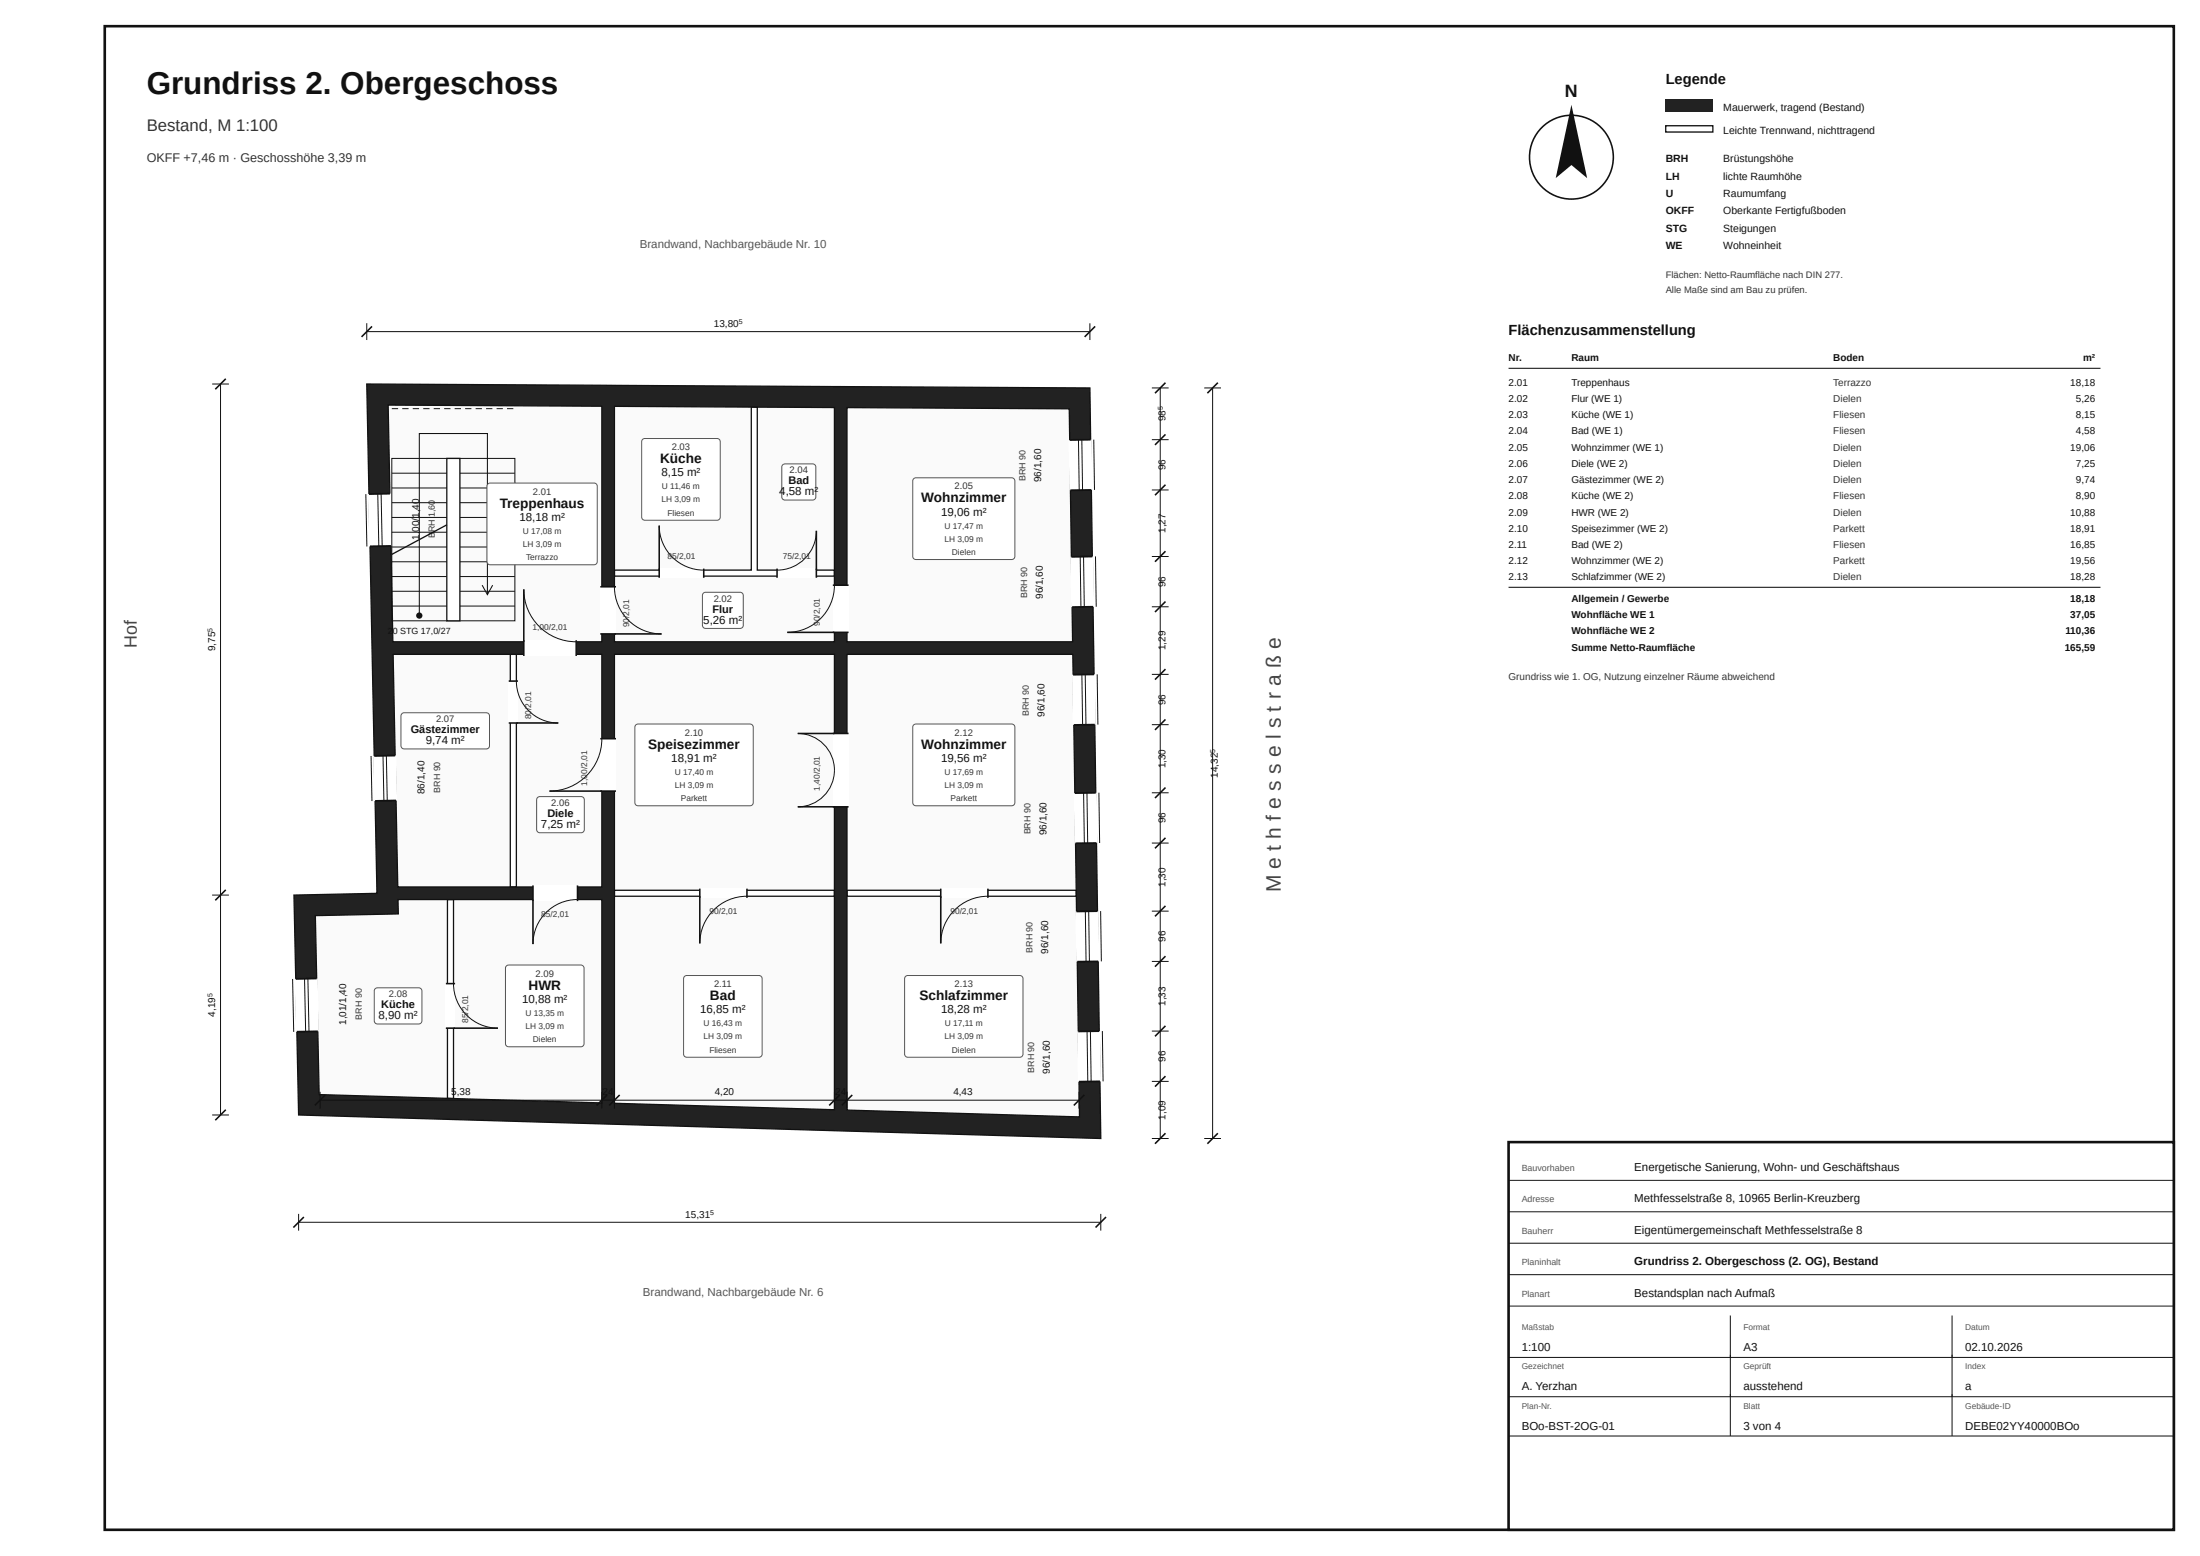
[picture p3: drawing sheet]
<svg xmlns="http://www.w3.org/2000/svg" width="420mm" height="297mm" viewBox="0 0 420 297" stroke-linecap="round" stroke-linejoin="round" font-family="sans-serif">
<g fill="#fbfaf7">
<path d="M74.1 77.3l40.8 .2v45h-39.9z"/>
<path d="M117.3 110h42v12.5h-42z"/>
<path d="M117.3 77.6l26.1 .1v31.1h-26.1z"/>
<path d="M144.6 77.7l14.7 .1v31h-14.7z"/>
<path d="M161.7 77.8l42.4 .2 .7 44.5h-43.1z"/>
<path d="M98.6 124.9h16.3v44.4h-16.3z"/>
<path d="M75 124.9h22.4v44.4h-21.5z"/>
<path d="M60.2 174.8l15.8-.4v-2.7h9.4v38l-24.5-.8z"/>
<path d="M86.6 171.7h28.3v38.8l-28.3-.8z"/>
<path d="M117.3 124.9h42v45h-42z"/>
<path d="M117.3 171.1h42v40.7l-42-1.2z"/>
<path d="M161.7 124.9h43.1l.7 45h-43.8z"/>
<path d="M161.7 171.1h43.8l.6 42.1-44.4-1.3z"/>
</g>
<path d="M85.4 171.7h1.2v38h-1.2zM117.3 169.9h42v1.2h-42zM161.7 169.9h43.8v1.2h-43.8zM97.4 124.9h1.2v44.4h-1.2zM143.4 77.7h1.2v31.1h14.7v1.2h-42v-1.2h26.1z" fill-rule="evenodd" fill="#fff" stroke="#111" stroke-width=".25"/>
<path d="M70 73.3l138.1 .8 2 143.2-153.1-4.5-.9-41.9 15.9-.4zM60.2 174.8l.7 34.1 54 1.6v-38.8h-38.9v2.7zM117.3 124.9v85.7l42 1.2v-86.9zM161.7 124.9v87l44.4 1.3-1.3-88.3zM161.7 77.8v44.7h43.1l-.7-44.5zM117.3 77.6v44.9h42v-44.7zM74.1 77.3l.9 45.2h39.9v-45zM75 124.9l.9 44.4h39v-44.4z" fill-rule="evenodd" fill="#222" stroke="#111" stroke-width=".25"/>
<path d="M205.7 196.9l4.4-.1 .1 9.6-4.4 .1z" fill="#fff"/>
<path d="M205.9 196.9l4-.1zM206 206.5l4-.1z" fill="#000" stroke="#111" stroke-width=".35"/>
<path d="M207.5 196.8l.2 9.6zM208.2 196.8l.1 9.6zM210.4 196.8l.2 9.6z" fill="#000" stroke="#111" stroke-width=".19"/>
<path d="M205.3 174l4.4-.1 .2 9.6-4.4 .1z" fill="#fff"/>
<path d="M205.5 174l4-.1zM205.7 183.6l4-.1z" fill="#000" stroke="#111" stroke-width=".35"/>
<path d="M207.2 173.9l.1 9.7zM207.8 173.9l.2 9.6zM210.1 173.9l.2 9.6z" fill="#000" stroke="#111" stroke-width=".19"/>
<path d="M205 151.4l4.4-.1 .1 9.6-4.4 .1z" fill="#fff"/>
<path d="M205.2 151.4l4-.1zM205.3 161l4-.1z" fill="#000" stroke="#111" stroke-width=".35"/>
<path d="M206.9 151.3l.1 9.6zM207.5 151.3l.1 9.6zM209.8 151.3l.1 9.6z" fill="#000" stroke="#111" stroke-width=".19"/>
<path d="M204.7 128.8l4.4-.1 .1 9.6-4.4 .1z" fill="#fff"/>
<path d="M204.9 128.8l4-.1zM205 138.4l4-.1z" fill="#000" stroke="#111" stroke-width=".35"/>
<path d="M206.5 128.8l.2 9.5zM207.2 128.7l.1 9.6zM209.5 128.7l.1 9.6z" fill="#000" stroke="#111" stroke-width=".19"/>
<path d="M204.3 106.3l4.4-.1 .2 9.6-4.4 .1z" fill="#fff"/>
<path d="M204.5 106.3l4-.1zM204.7 115.9l4-.1z" fill="#000" stroke="#111" stroke-width=".35"/>
<path d="M206.2 106.3l.2 9.6zM206.9 106.2l.1 9.7zM209.1 106.2l.2 9.6z" fill="#000" stroke="#111" stroke-width=".19"/>
<path d="M204 84l4.4-.1 .1 9.6-4.4 .1z" fill="#fff"/>
<path d="M204.2 84l4-.1zM204.4 93.6l3.9-.1z" fill="#000" stroke="#111" stroke-width=".35"/>
<path d="M205.9 84l.1 9.6zM206.5 84l.2 9.5zM208.8 83.9l.2 9.6z" fill="#000" stroke="#111" stroke-width=".19"/>
<path d="M70.2 94.3l4.4-.1 .2 10-4.4 .1z" fill="#fff"/>
<path d="M70.4 94.3l4-.1zM70.6 104.3l4-.1z" fill="#000" stroke="#111" stroke-width=".35"/>
<path d="M69.8 94.3l.2 10zM72.1 94.3l.2 10zM72.8 94.2l.2 10.1z" fill="#000" stroke="#111" stroke-width=".19"/>
<path d="M71.2 144.3l4.4-.1 .2 8.6-4.4 .1z" fill="#fff"/>
<path d="M71.4 144.3l4-.1zM71.6 152.9l4-.1z" fill="#000" stroke="#111" stroke-width=".35"/>
<path d="M70.8 144.3l.2 8.6zM73.1 144.3l.2 8.6zM73.8 144.2l.1 8.6z" fill="#000" stroke="#111" stroke-width=".19"/>
<path d="M56.3 186.8h4.4l.2 10.1-4.4 .1z" fill="#fff"/>
<path d="M56.5 186.8h4zM56.7 196.9h4z" fill="#000" stroke="#111" stroke-width=".35"/>
<path d="M55.9 186.9l.2 10.1zM58.1 186.8l.3 10.1zM58.8 186.8l.2 10.1z" fill="#000" stroke="#111" stroke-width=".19"/>
<path d="M114.6 112h3v9h-3z" fill="#fff"/>
<path d="M114.6 112h3M114.6 121h11.7" fill="none" stroke="#111" stroke-width=".3"/>
<path d="M117.3 112a9 9 0 0 0 9 9" fill="none" stroke="#111" stroke-width=".19"/>
<path d="M100 122.2h10v3h-10z" fill="#fff"/>
<path d="M100 112.5v12.7M110 122.2v3" fill="none" stroke="#111" stroke-width=".3"/>
<path d="M100 112.5a10 10 0 0 0 10 10" fill="none" stroke="#111" stroke-width=".19"/>
<path d="M125.8 108.5h8.6v1.8h-8.6z" fill="#fff"/>
<path d="M125.8 100.3v10M134.4 108.5v1.8" fill="none" stroke="#111" stroke-width=".3"/>
<path d="M125.8 100.3a8.5 8.5 0 0 0 8.6 8.5" fill="none" stroke="#111" stroke-width=".19"/>
<path d="M148.4 108.5h7.5v1.8h-7.5z" fill="#fff"/>
<path d="M148.4 108.5v1.8M155.9 101.3v9" fill="none" stroke="#111" stroke-width=".3"/>
<path d="M155.9 101.3a7.5 7.5 0 0 1-7.5 7.5" fill="none" stroke="#111" stroke-width=".19"/>
<path d="M159 140h3v14h-3z" fill="#fff"/>
<path d="M152.3 154h9.7M152.3 140h9.7" fill="none" stroke="#111" stroke-width=".3"/>
<path d="M152.3 140a7 7 0 0 1 7 7 7 7 0 0 1-7 7" fill="none" stroke="#111" stroke-width=".19"/>
<path d="M159 111.7h3v9h-3z" fill="#fff"/>
<path d="M159 111.7h3M150.3 120.7h11.7" fill="none" stroke="#111" stroke-width=".3"/>
<path d="M159.3 111.7a9 9 0 0 1-9 9" fill="none" stroke="#111" stroke-width=".19"/>
<path d="M97.1 130h1.8v8h-1.8z" fill="#fff"/>
<path d="M97.1 138h9.5M97.1 130h1.8" fill="none" stroke="#111" stroke-width=".3"/>
<path d="M98.6 130a8 8 0 0 0 8 8" fill="none" stroke="#111" stroke-width=".19"/>
<path d="M114.6 141h3v10h-3z" fill="#fff"/>
<path d="M104.9 151h12.7M114.6 141h3" fill="none" stroke="#111" stroke-width=".3"/>
<path d="M114.9 141a10 10 0 0 1-10 10" fill="none" stroke="#111" stroke-width=".19"/>
<path d="M101.8 169h8.5v3h-8.5z" fill="#fff"/>
<path d="M101.8 169v11.2M110.3 169v3" fill="none" stroke="#111" stroke-width=".3"/>
<path d="M110.3 171.7a8.5 8.5 0 0 0-8.5 8.5" fill="none" stroke="#111" stroke-width=".19"/>
<path d="M133.6 169.6h9v1.8h-9z" fill="#fff"/>
<path d="M133.6 169.6v10.5M142.6 169.6v1.8" fill="none" stroke="#111" stroke-width=".3"/>
<path d="M142.6 171.1a9 9 0 0 0-9 9" fill="none" stroke="#111" stroke-width=".19"/>
<path d="M179.6 169.6h9v1.8h-9z" fill="#fff"/>
<path d="M179.6 169.6v10.5M188.6 169.6v1.8" fill="none" stroke="#111" stroke-width=".3"/>
<path d="M188.6 171.1a9 9 0 0 0-9 9" fill="none" stroke="#111" stroke-width=".19"/>
<path d="M85.1 187.7h1.8v8.6h-1.8z" fill="#fff"/>
<path d="M85.1 196.3h10M85.1 187.7h1.8" fill="none" stroke="#111" stroke-width=".3"/>
<path d="M74.8 87.5h23.5v31h-23.5zM86.6 187.7a8.5 8.5 0 0 0 8.5 8.6" fill="none" stroke="#111" stroke-width=".19"/>
<path d="M85.3 87.5h2.5v31h-2.5z" fill="#fff" stroke="#111" stroke-width=".25"/>
<g fill="none" stroke="#111" stroke-width=".19">
<path d="M74.8 98.8h10.5M74.8 95.9h10.5M74.8 93.1h10.5M74.8 90.3h10.5M87.8 98.8h10.5M87.8 95.9h10.5M87.8 93.1h10.5M87.8 90.3h10.5M74.8 115.7h10.5M74.8 112.9h10.5M74.8 110.1h10.5M74.8 107.2h10.5"/>
<path d="M74.8 104.4h10.5M74.8 101.6h10.5M87.8 115.7h10.5M87.8 112.9h10.5M87.8 110.1h10.5M87.8 107.2h10.5M87.8 104.4h10.5M87.8 101.6h10.5"/>
</g>
<path d="M74.8 78h23.5" fill="none" stroke="#111" stroke-width=".19" stroke-dasharray="1.2 .8" stroke-linecap="butt"/>
<path d="M93.1 113.5v-30.8h-13v34.8" fill="none" stroke="#111" stroke-width=".2"/>
<circle cx="80" cy="117.5" r=".6" fill="#111"/>
<path d="M92.1 111.7l1 1.8 .9-1.8" fill="none" stroke="#111" stroke-width=".2"/>
<path d="M74.8 105.8l10.5-5.6z" fill="#000" stroke="#111" stroke-width=".25"/>
<g fill="#fff" stroke="#555" stroke-width=".19">
<path d="M93.1 92.4l.5-.2h19.8a.6 .6 0 0 1 .6 .6v14.4a.6 .6 0 0 1-.6 .6h-19.8a.6 .6 0 0 1-.6-.6v-14.4z"/>
<path d="M134.3 113.2l.4-.1h6.6a.6 .6 0 0 1 .6 .5v5.8a.6 .6 0 0 1-.6 .6h-6.6a.6 .6 0 0 1-.6-.6v-5.8z"/>
<path d="M122.7 83.9l.4-.2h13.8a.6 .6 0 0 1 .6 .6v14.4a.6 .6 0 0 1-.6 .6h-13.8a.6 .6 0 0 1-.6-.6v-14.4z"/>
<path d="M149.4 88.7l.5-.1h5.3a.6 .6 0 0 1 .5 .5v5.8a.6 .6 0 0 1-.5 .5h-5.3a.6 .6 0 0 1-.7-.5v-5.8z"/>
<path d="M174.4 91.4l.4-.2h18.4a.6 .6 0 0 1 .5 .6v14.4a.6 .6 0 0 1-.5 .6h-18.4a.6 .6 0 0 1-.5-.6v-14.4z"/>
<path d="M102.6 152.2l.4-.1h8a.6 .6 0 0 1 .5 .5v5.8a.6 .6 0 0 1-.5 .5h-8a.6 .6 0 0 1-.5-.5v-5.8z"/>
<path d="M76.7 136.2l.4-.2h15.7a.6 .6 0 0 1 .7 .7v5.7a.6 .6 0 0 1-.7 .5h-15.7a.6 .6 0 0 1-.6-.5v-5.7z"/>
<path d="M71.6 188.7l.4-.1h7.9a.6 .6 0 0 1 .7 .5v5.8a.6 .6 0 0 1-.7 .5h-7.9a.6 .6 0 0 1-.6-.5v-5.8z"/>
<path d="M96.7 184.4l.4-.2h13.8a.6 .6 0 0 1 .6 .6v14.4a.6 .6 0 0 1-.6 .6h-13.8a.6 .6 0 0 1-.6-.6v-14.4z"/>
<path d="M121.4 138.4l.4-.2h21.4a.6 .6 0 0 1 .6 .6v14.4a.6 .6 0 0 1-.6 .6h-21.4a.6 .6 0 0 1-.6-.6v-14.4z"/>
<path d="M130.7 186.4l.4-.2h13.8a.6 .6 0 0 1 .6 .6v14.4a.6 .6 0 0 1-.6 .6h-13.8a.6 .6 0 0 1-.6-.6v-14.4z"/>
<path d="M174.4 138.4l.4-.2h18.4a.6 .6 0 0 1 .5 .6v14.4a.6 .6 0 0 1-.5 .6h-18.4a.6 .6 0 0 1-.5-.6v-14.4z"/>
<path d="M172.9 186.4l.4-.2h21.4a.6 .6 0 0 1 .6 .6v14.4a.6 .6 0 0 1-.6 .6h-21.4a.6 .6 0 0 1-.6-.6v-14.4z"/>
</g>
<g fill="none" stroke="#111" stroke-width=".19">
<path d="M40.5 73.3h3.2M42.1 73.3v139.5M70 63.3h138.1M70 61.7v3.2M208.1 61.7v3.2M219.9 74.1h3.2M221.5 74.1v143.2M229.9 74.1h3.2M231.5 74.1v143.2M219.9 93.5h3.2M219.9 83.9h3.2M219.9 115.8h3.2"/>
<path d="M219.9 106.2h3.2M219.9 138.3h3.2M219.9 128.7h3.2M219.9 151.3h3.2M40.5 170.9h3.2M219.9 173.9h3.2M219.9 160.9h3.2M219.9 196.8h3.2M219.9 183.5h3.2M40.5 212.8h3.2M61.1 210h144.9M61.1 208.4v3.2"/>
<path d="M114.9 208.4v3.2M117.3 208.4v3.2M159.3 208.4v3.2M161.7 208.4v3.2M206 208.4v3.2M219.9 217.3h3.2M219.9 206.4h3.2M229.9 217.3h3.2M57 233.3h153.1M57 231.7v3.2M210.1 231.7v3.2"/>
</g>
<g fill="#000" stroke="#111" stroke-width=".3">
<path d="M43.1 72.3l-2 2zM71 62.3l-2 2zM207.1 64.3l2-2zM222.5 73l-2 2zM232.5 73l-2 2zM222.5 92.5l-2 2zM222.5 82.9l-2 2zM222.5 114.8l-2 2zM222.5 105.2l-2 2zM222.5 137.3l-2 2zM222.5 127.7l-2 2zM222.5 150.3l-2 2z"/>
<path d="M41.1 171.8l2-1.9zM222.5 172.9l-2 2zM222.5 159.9l-2 2zM222.5 195.8l-2 2zM222.5 182.5l-2 2zM43.1 211.8l-2 2zM62.1 209l-2 2zM115.9 209l-2 2zM116.3 211l2-2zM158.3 211l2-2zM162.7 209l-2 2zM205 211l2-2z"/>
<path d="M220.5 218.3l2-2zM222.5 205.4l-2 2zM230.5 218.3l2-2zM58 232.3l-2 2zM211.1 232.3l-1.9 2z"/>
</g>
<path d="M20 5h395v287h-395z" fill="none" stroke="#111" stroke-width=".5"/>
<circle cx="300" cy="30" r="8" fill="none" stroke="#111" stroke-width=".3"/>
<path d="M300 20l3 14-3-2.5-3 2.5z" fill="#111"/>
<path d="M318 19h9v2.4h-9z" fill="#222"/>
<path d="M318 24h9v1.2h-9z" fill="#fff" stroke="#111" stroke-width=".25"/>
<path d="M288 70.3h113M288 112.1h113" fill="none" stroke="#111" stroke-width=".2"/>
<path d="M288 218h127v74h-127z" fill="#fff" stroke="#111" stroke-width=".5"/>
<path d="M288 225.3h127M288 231.3h127M288 237.3h127M288 243.3h127M288 249.3h127M288 259.1h127M330.3 251.1v23M372.7 251.1v23M288 266.6h127M288 274.1h127" fill="none" stroke="#111" stroke-width=".19"/>
<text font-size="6" fill="#111" x="28" y="18">Grundriss 2. Obergeschoss</text>
<text font-size="4" fill="#444" x="244.5" y="170.3" transform="rotate(-90 244.5 170.3)">M e t h f e s s e l s t r a ß e</text>
<text font-size="3.4" fill="#111" x="298.8" y="18.5">N</text>
<text font-size="3.4" fill="#444" x="26.1" y="123.6" transform="rotate(-90 26.1 123.6)">Hof</text>
<text font-size="3.2" fill="#333" x="28" y="25">Bestand, M 1:100</text>
<g font-size="2.8" fill="#111">
<text x="318" y="16">Legende</text>
<text x="288" y="64">Flächenzusammenstellung</text>
</g>
<g font-size="2.6" fill="#111">
<text x="126" y="88.4">Küche</text>
<text x="175.9" y="95.9">Wohnzimmer</text>
<text x="95.4" y="96.9">Treppenhaus</text>
<text x="123.8" y="142.9">Speisezimmer</text>
<text x="175.9" y="142.9">Wohnzimmer</text>
<text x="100.9" y="188.9">HWR</text>
<text x="135.5" y="190.9">Bad</text>
<text x="175.5" y="190.9">Schlafzimmer</text>
</g>
<text font-size="2.4" fill="#333" x="28" y="31">OKFF +7,46 m · Geschosshöhe 3,39 m</text>
<g font-size="2.2" fill="#555">
<text x="122.1" y="47.3">Brandwand, Nachbargebäude Nr. 10</text>
<text x="122.8" y="247.3">Brandwand, Nachbargebäude Nr. 6</text>
</g>
<g font-size="2.2" fill="#111">
<text x="126.3" y="90.9">8,15 m²</text>
<text x="148.8" y="94.5">4,58 m²</text>
<text x="99.2" y="99.4">18,18 m²</text>
<text x="179.7" y="98.4">19,06 m²</text>
<text x="134.3" y="119">5,26 m²</text>
<text x="81.3" y="142">9,74 m²</text>
<text x="128.2" y="145.4">18,91 m²</text>
<text x="179.7" y="145.4">19,56 m²</text>
<text x="103.3" y="158">7,25 m²</text>
<text x="99.7" y="191.4">10,88 m²</text>
<text x="72.3" y="194.5">8,90 m²</text>
<text x="133.7" y="193.4">16,85 m²</text>
<text x="179.7" y="193.4">18,28 m²</text>
<text x="312" y="223.5">Energetische Sanierung, Wohn- und Geschäftshaus</text>
<text x="312" y="229.5">Methfesselstraße 8, 10965 Berlin-Kreuzberg</text>
<text x="312" y="235.5">Eigentümergemeinschaft Methfesselstraße 8</text>
<text x="312" y="241.5">Grundriss 2. Obergeschoss (2. OG), Bestand</text>
<text x="312" y="247.5">Bestandsplan nach Aufmaß</text>
<text x="290.5" y="257.9">1:100</text>
<text x="332.8" y="257.9">A3</text>
<text x="375.2" y="257.9">02.10.2026</text>
<text x="290.5" y="265.4">A. Yerzhan</text>
<text x="332.8" y="265.4">ausstehend</text>
<text x="375.2" y="265.4">a</text>
<text x="290.5" y="272.9">BOo-BST-2OG-01</text>
<text x="332.8" y="272.9">3 von 4</text>
<text x="375.2" y="272.9">DEBE02YY40000BOo</text>
</g>
<g font-size="2.1" fill="#111">
<text x="150.5" y="92.4">Bad</text>
<text x="136" y="116.9">Flur</text>
<text x="78.4" y="139.9">Gästezimmer</text>
<text x="104.5" y="155.9">Diele</text>
<text x="72.8" y="192.4">Küche</text>
</g>
<g font-size="2" fill="#111">
<text x="329" y="21.1">Mauerwerk, tragend (Bestand)</text>
<text x="329" y="25.6">Leichte Trennwand, nichttragend</text>
<text x="318" y="31">BRH</text>
<text x="318" y="34.3">LH</text>
<text x="329" y="34.3">lichte Raumhöhe</text>
<text x="329" y="31">Brüstungshöhe</text>
<text x="318" y="37.6">U</text>
<text x="318" y="40.9">OKFF</text>
<text x="329" y="40.9">Oberkante Fertigfußboden</text>
<text x="329" y="37.6">Raumumfang</text>
<text x="318" y="44.2">STG</text>
<text x="318" y="47.5">WE</text>
<text x="329" y="44.2">Steigungen</text>
<text x="329" y="47.5">Wohneinheit</text>
</g>
<g font-size="1.9" fill="#111">
<text x="136.3" y="62.4">13,80</text>
<text x="288" y="69">Nr.</text>
<text x="300" y="69">Raum</text>
<text x="350" y="69">Boden</text>
<text x="397.7" y="69">m²</text>
<text x="288" y="73.6">2.01</text>
<text x="288" y="76.7">2.02</text>
<text x="300" y="73.6">Treppenhaus</text>
<text x="300" y="76.7">Flur (WE 1)</text>
<text x="395.2" y="73.6">18,18</text>
<text x="396.3" y="76.7">5,26</text>
<text x="222.5" y="80.4" transform="rotate(-90 222.5 80.4)">98</text>
<text x="288" y="79.8">2.03</text>
<text x="288" y="82.9">2.04</text>
<text x="300" y="79.8">Küche (WE 1)</text>
<text x="300" y="82.9">Bad (WE 1)</text>
<text x="396.3" y="79.8">8,15</text>
<text x="396.3" y="82.9">4,58</text>
<text x="222.5" y="89.8" transform="rotate(-90 222.5 89.8)">96</text>
<text x="288" y="86">2.05</text>
<text x="288" y="89.1">2.06</text>
<text x="300" y="86">Wohnzimmer (WE 1)</text>
<text x="300" y="89.1">Diele (WE 2)</text>
<text x="395.2" y="86">19,06</text>
<text x="396.3" y="89.1">7,25</text>
<text x="198.8" y="92" transform="rotate(-90 198.8 92)">96/1,60</text>
<text x="288" y="92.2">2.07</text>
<text x="288" y="95.3">2.08</text>
<text x="300" y="92.2">Gästezimmer (WE 2)</text>
<text x="300" y="95.3">Küche (WE 2)</text>
<text x="396.3" y="92.2">9,74</text>
<text x="396.3" y="95.3">8,90</text>
<text x="222.5" y="101.7" transform="rotate(-90 222.5 101.7)">1,27</text>
<text x="288" y="98.4">2.09</text>
<text x="288" y="101.5">2.10</text>
<text x="300" y="98.4">HWR (WE 2)</text>
<text x="300" y="101.5">Speisezimmer (WE 2)</text>
<text x="395.2" y="98.4">10,88</text>
<text x="395.2" y="101.5">18,91</text>
<text x="80" y="103.1" transform="rotate(-90 80 103.1)">1,00/1,40</text>
<text x="288" y="104.6">2.11</text>
<text x="288" y="107.7">2.12</text>
<text x="300" y="104.6">Bad (WE 2)</text>
<text x="300" y="107.7">Wohnzimmer (WE 2)</text>
<text x="395.2" y="104.6">16,85</text>
<text x="395.2" y="107.7">19,56</text>
<text x="222.5" y="112.1" transform="rotate(-90 222.5 112.1)">96</text>
<text x="288" y="110.8">2.13</text>
<text x="300" y="110.8">Schlafzimmer (WE 2)</text>
<text x="395.2" y="110.8">18,28</text>
<text x="199.1" y="114.3" transform="rotate(-90 199.1 114.3)">96/1,60</text>
<text x="300" y="114.9">Allgemein / Gewerbe</text>
<text x="300" y="118">Wohnfläche WE 1</text>
<text x="395.2" y="114.9">18,18</text>
<text x="395.2" y="118">37,05</text>
<text x="41.1" y="124.3" transform="rotate(-90 41.1 124.3)">9,75</text>
<text x="222.5" y="124.1" transform="rotate(-90 222.5 124.1)">1,29</text>
<text x="300" y="121.1">Wohnfläche WE 2</text>
<text x="300" y="124.2">Summe Netto-Raumfläche</text>
<text x="394.2" y="124.2">165,59</text>
<text x="394.3" y="121.1">110,36</text>
<text x="199.4" y="136.8" transform="rotate(-90 199.4 136.8)">96/1,60</text>
<text x="222.5" y="134.6" transform="rotate(-90 222.5 134.6)">96</text>
<text x="222.5" y="146.7" transform="rotate(-90 222.5 146.7)">1,30</text>
<text x="232.5" y="148.4" transform="rotate(-90 232.5 148.4)">14,32</text>
<text x="81" y="151.6" transform="rotate(-90 81 151.6)">86/1,40</text>
<text x="199.8" y="159.4" transform="rotate(-90 199.8 159.4)">96/1,60</text>
<text x="222.5" y="157.2" transform="rotate(-90 222.5 157.2)">96</text>
<text x="222.5" y="169.3" transform="rotate(-90 222.5 169.3)">1,30</text>
<text x="222.5" y="179.8" transform="rotate(-90 222.5 179.8)">96</text>
<text x="200.1" y="182" transform="rotate(-90 200.1 182)">96/1,60</text>
<text x="41.1" y="194.1" transform="rotate(-90 41.1 194.1)">4,19</text>
<text x="66.1" y="195.7" transform="rotate(-90 66.1 195.7)">1,01/1,40</text>
<text x="222.5" y="192" transform="rotate(-90 222.5 192)">1,33</text>
<text x="222.5" y="202.7" transform="rotate(-90 222.5 202.7)">96</text>
<text x="86.2" y="209.1">5,38</text>
<text x="136.5" y="209.1">4,20</text>
<text x="182" y="209.1">4,43</text>
<text x="200.4" y="204.9" transform="rotate(-90 200.4 204.9)">96/1,60</text>
<text x="222.5" y="213.7" transform="rotate(-90 222.5 213.7)">1,09</text>
<text x="130.8" y="232.4">15,31</text>
</g>
<g font-size="1.9" fill="#333">
<text x="350" y="73.6">Terrazzo</text>
<text x="350" y="76.7">Dielen</text>
<text x="350" y="79.8">Fliesen</text>
<text x="350" y="82.9">Fliesen</text>
<text x="350" y="86">Dielen</text>
<text x="350" y="89.1">Dielen</text>
<text x="350" y="92.2">Dielen</text>
<text x="350" y="95.3">Fliesen</text>
<text x="350" y="98.4">Dielen</text>
<text x="350" y="101.5">Parkett</text>
<text x="350" y="104.6">Fliesen</text>
<text x="350" y="107.7">Parkett</text>
<text x="350" y="110.8">Dielen</text>
<text x="288" y="129.7">Grundriss wie 1. OG, Nutzung einzelner Räume abweichend</text>
</g>
<g font-size="1.8" fill="#333">
<text x="318" y="53">Flächen: Netto-Raumfläche nach DIN 277.</text>
<text x="318" y="56">Alle Maße sind am Bau zu prüfen.</text>
<text x="128.2" y="85.9">2.03</text>
<text x="101.7" y="94.4">2.01</text>
<text x="150.7" y="90.3">2.04</text>
<text x="182.2" y="93.4">2.05</text>
<text x="136.2" y="114.8">2.02</text>
<text x="83.2" y="137.8">2.07</text>
<text x="130.7" y="140.4">2.10</text>
<text x="182.2" y="140.4">2.12</text>
<text x="105.2" y="153.8">2.06</text>
<text x="74.2" y="190.3">2.08</text>
<text x="102.2" y="186.4">2.09</text>
<text x="136.3" y="188.4">2.11</text>
<text x="182.2" y="188.4">2.13</text>
</g>
<g font-size="1.7" fill="#333">
<text x="195.8" y="91.9" transform="rotate(-90 195.8 91.9)">BRH 90</text>
<text x="83" y="102.7" transform="rotate(-90 83 102.7)">BRH 1,60</text>
<text x="196.1" y="114.2" transform="rotate(-90 196.1 114.2)">BRH 90</text>
<text x="196.4" y="136.7" transform="rotate(-90 196.4 136.7)">BRH 90</text>
<text x="84" y="151.3" transform="rotate(-90 84 151.3)">BRH 90</text>
<text x="196.8" y="159.3" transform="rotate(-90 196.8 159.3)">BRH 90</text>
<text x="197.1" y="181.9" transform="rotate(-90 197.1 181.9)">BRH 90</text>
<text x="69.1" y="194.6" transform="rotate(-90 69.1 194.6)">BRH 90</text>
<text x="197.4" y="204.8" transform="rotate(-90 197.4 204.8)">BRH 90</text>
</g>
<text font-size="1.7" fill="#111" x="74" y="121">20 STG 17,0/27</text>
<g font-size="1.7" fill="#555">
<text x="290.5" y="223.5">Bauvorhaben</text>
<text x="290.5" y="229.5">Adresse</text>
<text x="290.5" y="235.5">Bauherr</text>
<text x="290.5" y="241.5">Planinhalt</text>
<text x="290.5" y="247.5">Planart</text>
</g>
<g font-size="1.6" fill="#333">
<text x="126.3" y="95.9">LH 3,09 m</text>
<text x="126.4" y="93.4">U 11,46 m</text>
<text x="99.8" y="101.9">U 17,08 m</text>
<text x="127.4" y="98.4">Fliesen</text>
<text x="180.3" y="100.9">U 17,47 m</text>
<text x="99.8" y="104.4">LH 3,09 m</text>
<text x="100.4" y="106.9">Terrazzo</text>
<text x="127.4" y="106.6">85/2,01</text>
<text x="149.4" y="106.6">75/2,01</text>
<text x="180.3" y="103.4">LH 3,09 m</text>
<text x="181.7" y="105.9">Dielen</text>
<text x="120.1" y="119.8" transform="rotate(-90 120.1 119.8)">90/2,01</text>
<text x="156.5" y="119.5" transform="rotate(-90 156.5 119.5)">90/2,01</text>
<text x="101.7" y="120.3">1,00/2,01</text>
<text x="101.4" y="137.3" transform="rotate(-90 101.4 137.3)">80/2,01</text>
<text x="112.1" y="149.9" transform="rotate(-90 112.1 149.9)">1,00/2,01</text>
<text x="128.8" y="147.9">U 17,40 m</text>
<text x="180.3" y="147.9">U 17,69 m</text>
<text x="128.8" y="150.4">LH 3,09 m</text>
<text x="130" y="152.9">Parkett</text>
<text x="156.5" y="150.9" transform="rotate(-90 156.5 150.9)">1,40/2,01</text>
<text x="180.3" y="150.4">LH 3,09 m</text>
<text x="181.5" y="152.9">Parkett</text>
<text x="103.3" y="175.1">85/2,01</text>
<text x="135.4" y="174.5">90/2,01</text>
<text x="181.4" y="174.5">90/2,01</text>
<text x="89.4" y="195.3" transform="rotate(-90 89.4 195.3)">85/2,01</text>
<text x="100.3" y="193.9">U 13,35 m</text>
<text x="100.3" y="196.4">LH 3,09 m</text>
<text x="134.3" y="195.9">U 16,43 m</text>
<text x="180.4" y="195.9">U 17,11 m</text>
<text x="101.7" y="198.9">Dielen</text>
<text x="134.3" y="198.4">LH 3,09 m</text>
<text x="135.4" y="200.9">Fliesen</text>
<text x="180.3" y="198.4">LH 3,09 m</text>
<text x="181.7" y="200.9">Dielen</text>
</g>
<g font-size="1.6" fill="#555">
<text x="290.5" y="253.9">Maßstab</text>
<text x="332.8" y="253.9">Format</text>
<text x="375.2" y="253.9">Datum</text>
<text x="290.5" y="261.4">Gezeichnet</text>
<text x="332.8" y="261.4">Geprüft</text>
<text x="375.2" y="261.4">Index</text>
<text x="290.5" y="268.9">Plan-Nr.</text>
<text x="332.8" y="268.9">Blatt</text>
<text x="375.2" y="268.9">Gebäude-ID</text>
</g>
<g font-size="1.3" fill="#111">
<text x="141" y="61.9">5</text>
<text x="222" y="78.3" transform="rotate(-90 222 78.3)">5</text>
<text x="40.6" y="120.6" transform="rotate(-90 40.6 120.6)">5</text>
<text x="232" y="143.7" transform="rotate(-90 232 143.7)">5</text>
<text x="40.6" y="190.4" transform="rotate(-90 40.6 190.4)">5</text>
<text x="135.6" y="231.9">5</text>
</g>
</svg>
